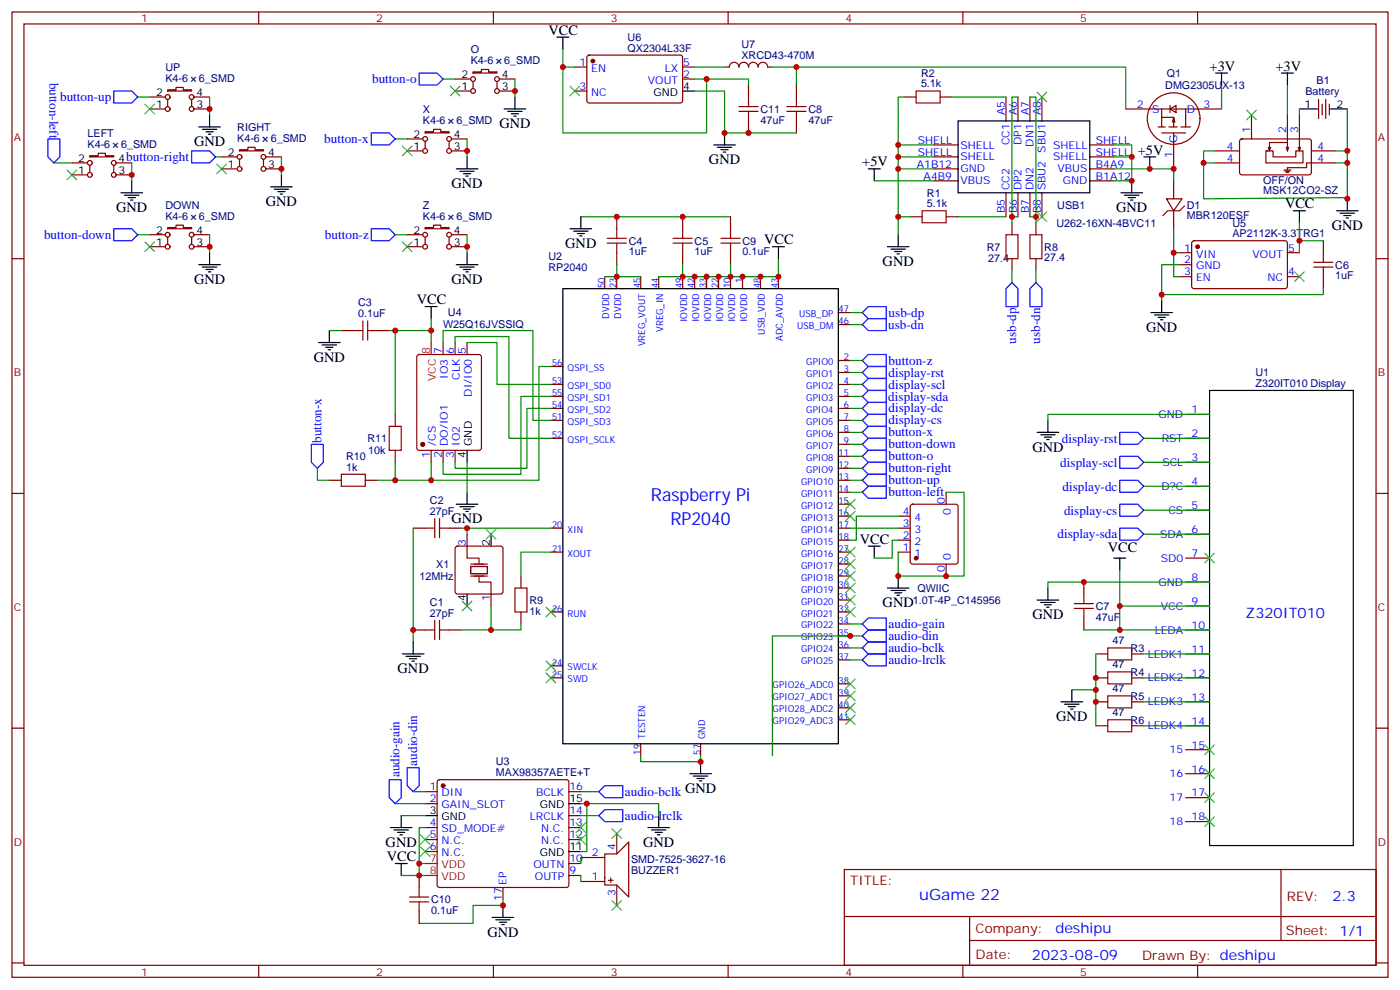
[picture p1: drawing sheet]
<svg xmlns="http://www.w3.org/2000/svg" width="412mm" height="292mm" viewBox="0 0 412 292" stroke-linecap="round" stroke-linejoin="round" font-family="sans-serif">
<g fill="none" stroke="#870000" stroke-width=".35">
<path d="M3.5 3.5h405.4v284.4h-405.4zM7.1 7.1h398.2v277.2h-398.2zM76.2 3.5v3.6M145.3 3.5v3.6M169.3 19.8h3.6M173.1 16.4l.5-.2 27.1 .1 .4 .6-.1 13-.6 .4h-27.1l-.4-.7v-12.7zM201.1 19.8h3.5M213.4 19.8l1.4-.1a1.41 1.41 0 0 1 1.5-1.4 1.41 1.41 0 0 1 1.4 1.5 1.41 1.41 0 0 1 1.4-1.5 1.41 1.41 0 0 1 1.4 1.5 1.41 1.41 0 0 1 1.4-1.5 1.41 1.41 0 0 1 1.4 1.5 1.41 1.41 0 0 1 1.4-1.5 1.41 1.41 0 0 1 1.4 1.5h1.4M214.5 3.5v3.6M283.6 3.5v3.6M352.8 3.5v3.6M44.1 32.1h4.6"/>
<path d="M44.1 28.6h4.6M49.4 26.5h2.5v-.7h2.1v.7h2.4v.3h-7zM49.4 29.3v2.1M56.4 29.3v2.1M57.1 32.1h4.6M57.1 28.6h4.6M125.2 38.8h2.5v-.7h2.1v.7h2.5v.4h-7.1zM134.1 26.8h4.5M134.1 23.3h4.5M139.3 21.2h2.5v-.7h2.1v.7h2.5v.3h-7.1zM139.3 24v2.1M146.4 24v2.1"/>
<path d="M147.1 26.8h4.6M147.1 23.3h4.6M169.3 26.8h3.6M201.1 23.3h3.5M220.5 25v3.6M220.5 35.6v3.6M234.6 25v3.6M234.6 35.6v3.6M266.3 28.6h3.6M276.9 28.6h3.6M296.3 28.6v7M299.9 28.6v7"/>
<path d="M303.4 28.6v7M306.9 28.6v7M331.6 32.1h28.2M339.9 29.9a7.7 7.7 0 0 1 12.5 1.2 7.7 7.7 0 0 1-5.5 11.3 7.6 7.6 0 0 1-7.9-3.7 7.6 7.6 0 0 1 .9-8.8zM341.1 37.4h2.2M342.2 39.2h7M342.2 32.1v5.3M342.2 34.6h3.5l-.3 1.4M344.3 37.4h2.5M344.7 32.1l1.7-1.1v2.2zM344.7 31v2.2M345.7 39.2v3.1"/>
<path d="M346.1 36l-.4-1.4v2.8M347.8 37.4h2.9M349.2 32.1v5.3M368.7 33.9v7M379.2 33.9v10.5M382.8 33.9v10.5l.3-1M388.4 29.3v5.6M389.5 30.7v3.2M390.5 29.3v5.6M391.6 30.7v3.2M21.2 51.5h4.6M21.2 48h4.6"/>
<path d="M26.5 45.9h2.4v-.7h2.1v.7h2.5v.3h-7zM26.5 48.7v2.1M33.5 48.7v2.1M34.2 51.5h4.6M34.2 48h4.6M65.3 49.7h4.5M65.3 46.2h4.5M70.6 44.1h2.4v-.7h2.1v.7h2.5v.3h-7zM70.6 46.9v2.1M77.6 46.9v2.1M78.3 49.7h4.6M78.3 46.2h4.6"/>
<path d="M119.9 44.4h4.6M119.9 40.9h4.6M125.2 41.6v2.1M132.3 41.6v2.1M133 44.4h4.6M133 40.9h4.6M275.2 49.7h7M275.2 46.2h7M275.2 53.3h7M275.2 42.7h7M296.3 56.8v7.1M299.9 56.8v7.1"/>
<path d="M303.4 56.8v7.1M306.9 56.8v7.1M321 49.7h7.1M321 46.2h7.1M321 53.3h7.1M321 42.7h7.1M343.6 58.6h4.6l-2.5 3.5zM345.7 42.7v7M345.7 53.3v5.3M358.1 48h7M358.1 44.4h7M365.4 41.1l.4-.2 20.1 .1 .4 .6-.1 9.5-.6 .4-20-.1-.5-.6v-9.2z"/>
<path d="M372.9 44.4h2.1v1.8h6.7v-1.8h2.1v3.6h-10.9zM373.6 43.4l.3 1M378.2 50.1h2.1M378.5 50.4h1.4M378.9 43.4l.3 1M378.9 50.8h.7M379.2 42h-5.3v2.4l.4-1M379.6 43.4l-.4 1M382.4 43.4l.4 1M386.3 44.4h7M393.3 48h-8.4v1.4h-5.7v.7M3.5 76.2h3.6"/>
<path d="M44.1 72.7h4.6M44.1 69.1h4.6M49.4 67h2.5v-.7h2.1v.7h2.4v.4h-7zM49.4 69.8v2.2M56.4 69.8v2.2M57.1 72.7h4.6M57.1 69.1h4.6M119.9 72.7h4.6M119.9 69.1h4.6M125.2 67h2.5v-.7h2.1v.7h2.5v.4h-7.1zM125.2 69.8v2.2M132.3 69.8v2.2"/>
<path d="M133 72.7h4.6M133 69.1h4.6M181.7 63.9v3.5M181.7 74.4v3.6M201.1 63.9v3.5M201.1 74.4v3.6M215.2 63.9v3.5M215.2 74.4v3.6M268.1 63.9h3.5M278.7 63.9h3.5M298.1 65.6v3.5M298.1 76.2v3.5"/>
<path d="M305.2 65.6v3.5M305.2 76.2v3.5M345.7 62.1v5.3M347.5 74.4h3.5M347.5 78h3.5M348.9 60.7l-1.4 1.4h-3.5l-1.5 1.4M351.2 71.1l.5-.2 27.1 .1 .4 .6v13l-.7 .4h-27.1l-.4-.7v-12.7zM379.2 74.4h3.6M389.8 70.9v3.5M405.3 76.2h3.6M100.5 97.4h3.6M111.1 97.4h3.6"/>
<path d="M178.2 81.5v3.5M181.7 81.5v3.5M188.7 81.5v3.5M194 81.5v3.5M201.1 81.5v3.5M204.6 81.5v3.5M208.1 81.5v3.5M211.7 81.5v3.5M215.2 81.5v3.5M218.7 81.5v3.5M224 81.5v3.5M229.3 81.5v3.5"/>
<path d="M246.9 92.1h3.6M246.9 95.6h3.6M347.5 81.5h3.5M379.2 81.5h3.6M389.8 81.5v3.5M123 104.6l.5-.2h17.6l.7 .5v27l-.4 .7h-17.9l-.7-.4v-27.1zM130.5 100.9v3.5M134.1 100.9v3.5M137.6 100.9v3.5M162.3 107.9h3.5M162.3 116.8h3.5M162.3 113.2h3.5"/>
<path d="M246.9 116.8h3.6M246.9 113.2h3.6M246.9 109.7h3.6M246.9 106.2h3.6M116.4 122.1v3.5M116.4 132.6v3.6M127 132.6v3.6M130.5 132.6v3.6M134.1 132.6v3.6M162.3 129.1h3.5M162.3 123.8h3.5M162.3 120.3h3.5"/>
<path d="M246.9 130.9h3.6M246.9 127.4h3.6M246.9 123.8h3.6M246.9 120.3h3.6M246.9 137.9h3.6M246.9 134.4h3.6M349.2 122.1h7.1M349.2 129.1h7.1M349.2 136.2h7.1M3.5 145.3h3.6M97 141.5h3.5M107.6 141.5h3.5"/>
<path d="M121.7 155.6h3.5M132.3 155.6h3.5M137.6 157.3v3.6M162.3 155.6h3.5M246.9 155.6h3.6M246.9 159.1h3.6M246.9 152h3.6M246.9 148.5h3.6M246.9 145h3.6M246.9 141.5h3.6M264.6 155.6h3.5M264.6 159.1h3.5"/>
<path d="M264.6 152h3.5M268.3 148.7l.5-.2h12.7l.5 .2 .2 .5v16.3l-.2 .5-.5 .2h-12.7l-.5-.3-.2-.4v-16.3zM278.7 145v3.5M349.2 143.2h7.1M349.2 150.3h7.1M349.2 157.3h7.1M405.3 145.3h3.6M134.3 161.1l.5-.2h12.7l.5 .2 .2 .5v12.7l-.3 .5-.4 .2h-12.7l-.5-.3-.2-.4v-12.7zM144.6 175v3.5M153.5 169.7v3.5M162.3 162.6h3.5M246.9 176.7h3.6"/>
<path d="M246.9 173.2h3.6M246.9 169.7h3.6M246.9 166.2h3.6M246.9 162.6h3.6M264.6 162.6h3.5M278.7 166.2v3.5M319.3 171.4v3.6M349.2 164.4h7.1M349.2 171.4h7.1M349.2 178.5h7.1M121.7 185.6h3.5M132.3 185.6h3.5"/>
<path d="M153.5 180.3v3.5M162.3 199.7h3.5M162.3 180.3h3.5M162.3 196.1h3.5M246.9 194.4h3.6M246.9 190.9h3.6M246.9 187.3h3.6M246.9 183.8h3.6M246.9 180.3h3.6M319.3 182v3.6M322.8 192.6h3.5M322.8 199.7h3.5"/>
<path d="M333.4 192.6h3.5M333.4 199.7h3.5M349.2 185.6h7.1M349.2 192.6h7.1M349.2 199.7h7.1M3.5 214.5h3.6M188.7 219.1v3.5M206.4 219.1v3.5M246.9 212h3.6M246.9 208.5h3.6M246.9 205h3.6M246.9 201.4h3.6"/>
<path d="M322.8 206.7h3.5M322.8 213.8h3.5M333.4 206.7h3.5M333.4 213.8h3.5M349.2 206.7h7.1M349.2 213.8h7.1M405.3 214.5h3.6M125.2 233.2h3.6M125.2 236.7h3.6M129 229.9l.5-.2h37.4l.5 .2 .2 .5v30.3l-.3 .5-.4 .2h-37.4l-.5-.2-.2-.5v-30.3zM167.6 233.2h3.5M349.2 220.8h7.1"/>
<path d="M349.2 227.9h7.1M349.2 234.9h7.1M123.5 257.9v3.5M125.2 243.8h3.6M125.2 247.3h3.6M125.2 250.8h3.6M167.6 243.8h3.5M167.6 247.3h3.5M167.6 257.9h3.5M167.6 254.4h3.5M167.6 240.2h3.5M171.1 259.6h7.1"/>
<path d="M171.1 252.6h7.1M178.2 251.5h3.5l3.5-3.5v16.2l-3.5-3.5h-3.5zM179.2 259.3h1.4M179.9 258.6v1.4M181.7 245.5v6M248.7 256.1h156.6v28.2h-156.6zM349.2 242h7.1M377.3 256.1v20.9M123.5 268.5v3.5M148.2 261.4v3.5M181.7 260.7v6M248.7 270h156.5"/>
<path d="M285.6 277h119.6M285.6 270v14.1M3.5 283.6h3.6M76.2 284.3v3.6M145.3 284.3v3.6M214.5 284.3v3.6M283.6 284.3v3.6M352.8 284.3v3.6M405.3 283.6h3.6"/>
<circle cx="49.4" cy="28.6" r=".71"/>
<circle cx="49.4" cy="32.1" r=".71"/>
<circle cx="56.4" cy="32.1" r=".71"/>
<circle cx="56.4" cy="28.6" r=".71"/>
<circle cx="139.3" cy="23.3" r=".71"/>
<circle cx="139.3" cy="26.8" r=".71"/>
<circle cx="146.4" cy="23.3" r=".71"/>
<circle cx="146.4" cy="26.8" r=".71"/>
<circle cx="26.5" cy="51.5" r=".71"/>
<circle cx="26.5" cy="48" r=".71"/>
<circle cx="33.5" cy="48" r=".71"/>
<circle cx="33.5" cy="51.5" r=".71"/>
<circle cx="70.6" cy="49.7" r=".71"/>
<circle cx="70.6" cy="46.2" r=".71"/>
<circle cx="77.6" cy="46.2" r=".71"/>
<circle cx="77.6" cy="49.7" r=".71"/>
<circle cx="125.2" cy="40.9" r=".71"/>
<circle cx="125.2" cy="44.4" r=".71"/>
<circle cx="132.3" cy="40.9" r=".71"/>
<circle cx="132.3" cy="44.4" r=".71"/>
<circle cx="49.4" cy="72.7" r=".71"/>
<circle cx="49.4" cy="69.1" r=".71"/>
<circle cx="56.4" cy="72.7" r=".71"/>
<circle cx="56.4" cy="69.1" r=".71"/>
<circle cx="125.2" cy="72.7" r=".71"/>
<circle cx="125.2" cy="69.1" r=".71"/>
<circle cx="132.3" cy="69.1" r=".71"/>
<circle cx="132.3" cy="72.7" r=".71"/>
</g>
<g fill="none" stroke="#000" stroke-width=".35">
<path d="M164 10.9h3.6M165.8 10.9v3.6M58.6 37.4h6.3M59.6 38.1h4.3M60.7 38.8h2.1M61.4 39.5h.7M61.7 33.9v3.5M148.5 32.1h6.4M149.6 32.8h4.2M150.6 33.5h2.2M151.3 34.2h.7M151.7 28.6v3.5"/>
<path d="M201.1 26.8h3.5M213.4 39.2v3.5M282.2 35.6h38.8v21.2h-38.8zM358.1 21.5h3.5M359.8 21.5v3.5M377.5 21.5h3.5M379.2 21.5v3.5M382.8 32.1h5.3M391.9 32.1h5M35.6 56.8h6.4M36.7 57.5h4.2M37.7 58.2h2.2"/>
<path d="M38.5 58.9h.7M38.8 53.3v3.5M79.7 55h6.4M80.8 55.7h4.2M81.8 56.4h2.2M82.5 57.1h.8M82.9 51.5v3.5M134.4 49.7h6.4M135.5 50.4h4.2M136.5 51.2h2.1M137.2 51.9h.7M137.6 46.2v3.5"/>
<path d="M210.3 42.7h6.3M211.3 43.4h4.2M212.4 44.1h2.1M213.1 44.8h.7M255.8 49.7h3.5M257.5 49.7v3.6M330.2 56.8h6.3M331.3 57.5h4.2M332.3 58.2h2.1M333 58.9h.7M333.4 53.3v3.5M336.9 46.2h3.5"/>
<path d="M338.7 46.2v3.5M396.9 58.6v3.5M58.6 78h6.3M59.6 78.7h4.3M60.7 79.4h2.1M61.7 74.4v3.6M134.4 78h6.4M135.5 78.7h4.2M136.5 79.4h2.1M137.6 74.4v3.6M167.9 67.4h6.4M169 68.1h4.2"/>
<path d="M170 68.8h2.2M170.7 69.5h.7M171.1 63.9v3.5M227.5 72.7h3.6M229.3 72.7v3.5M261.4 72.7h6.4M262.5 73.4h4.2M263.5 74.1h2.1M264.2 74.8h.7M264.6 69.1v3.6M381 62.1h3.5M382.8 62.1v3.5"/>
<path d="M393.7 62.1h6.3M394.8 62.8h4.2M395.8 63.5h2.1M396.5 64.2h.7M61.4 80.1h.7M97 97.4v3.5M125.2 90.3h3.6M127 90.3v3.5M137.2 80.1h.7M165.8 85h81.1v134.1h-81.1zM339 92.1h6.4M340.1 92.8h4.2"/>
<path d="M341.1 93.5h2.2M341.8 94.2h.7M342.2 88.5v3.6M93.8 100.9h6.4M94.9 101.6h4.2M96 102.3h2.1M96.7 103h.7M356.3 115h42.3v134.1h-42.3zM137.6 132.6v3.6M305.5 127.4h6.4M306.6 128.1h4.2M307.6 128.8h2.1"/>
<path d="M308.3 129.5h.7M308.7 123.8v3.6M134.4 148.5h6.4M135.5 149.2h4.2M136.5 149.9h2.1M137.2 150.6h.7M137.6 145v3.5M144.6 157.3v3.6M137.6 175v3.5M255.8 160.9h3.5M257.5 160.9v3.5M261.4 173.2h6.4"/>
<path d="M262.5 173.9h4.2M263.5 174.6h2.1M264.2 175.3h.7M264.6 169.7v3.5M305.5 176.7h6.4M306.6 177.4h4.2M307.6 178.2h2.1M308.3 178.9h.7M308.7 173.2v3.5M328.1 164.4h3.5M329.8 164.4v3.5M118.5 192.6h6.4"/>
<path d="M119.6 193.3h4.2M120.6 194h2.2M121.4 194.7h.7M121.7 189.1v3.5M312.6 206.7h6.3M313.6 207.4h4.3M314.7 208.1h2.1M315.4 208.8h.7M315.7 203.2v3.5M167.6 236.7h3.5M203.2 227.9h6.3M204.3 228.6h4.2"/>
<path d="M205.3 229.3h2.1M206 230h.7M206.4 224.4v3.5M115 243.8h6.4M116.1 244.5h4.2M116.4 254.4h3.5M117.1 245.2h2.1M117.8 245.9h.7M118.2 240.2v3.6M118.2 254.4v3.5M125.2 240.2h3.6M167.6 250.8h3.5"/>
<path d="M190.9 243.8h6.3M191.9 244.5h4.2M193 245.2h2.1M193.7 245.9h.7M194 240.2v3.6M145 270.2h6.3M146 270.9h4.3M147.1 271.6h2.1M147.8 272.3h.7M148.2 266.7v3.5"/>
</g>
<g fill="#870000" stroke="#870000" stroke-width=".35">
<circle cx="130.5" cy="231.4" r=".53"/>
<circle cx="124.5" cy="130.9" r=".53"/>
<circle cx="269.9" cy="164.4" r=".53"/>
<circle cx="352.8" cy="72.7" r=".53"/>
<circle cx="174.6" cy="18" r=".53"/>
</g>
<path d="M127 100.9v3.5M125.2 254.4h3.6M125.2 257.9h3.6" fill="none" stroke="#f00" stroke-width=".35"/>
<g fill="none" stroke="#008700" stroke-width=".35">
<path d="M165.8 14.5v5.3M169.3 19.8h-3.5v19.4h42.3v-15.9M204.6 19.8h8.8M227.5 19.8h104.1v12.3M234.6 19.8v5.2M40.6 28.6h3.5M61.7 28.6v5.3M130.5 23.3h3.6M151.7 23.3v5.3M204.6 26.8h8.8v12.4h21.2M204.6 23.3h15.9v1.7M266.3 28.6h-1.7v14.1"/>
<path d="M280.5 28.6h15.8M299.9 28.6h-1.8v35.3M303.4 28.6h1.8v35.3M359.8 25v7.1M379.2 25v8.9M382.8 32.1v1.8M396.9 32.1v26.5v-.4l-42.4 .4v-14.2h3.6M15.9 48h5.3M38.8 48v5.3M63.5 46.2h1.8M82.9 46.2v5.3M116.4 40.9h3.5"/>
<path d="M137.6 40.9v5.3M257.5 53.3h17.7M264.6 46.2h10.6M264.6 49.7v19.4M275.2 42.7h-10.6v7h10.6M328.1 42.7h5.3v10.6h-5.3M328.1 46.2h5.3M328.1 49.7h17.6v3.6M354.5 48h3.6M393.3 48h3.6M393.3 44.4h3.6M40.6 69.1h3.5"/>
<path d="M61.7 69.1v5.3M116.4 69.1h3.5M137.6 69.1v5.3M171.1 63.9h44.1M181.7 78v3.5M201.1 78v3.5M215.2 78v3.5M229.3 76.2v5.3h-35.3M264.6 63.9h3.5M282.2 63.9h14.1M298.1 79.7v3.6M299.9 63.9h-1.8v1.7"/>
<path d="M303.4 63.9h1.8v1.7M305.2 79.7v3.6M345.7 67.4v7M347.5 78h-5.3v10.5M347.5 74.4h-1.8v7.1h1.8M382.8 65.6v5.3M389.8 70.9h-7v3.5M97 97.4h3.5M114.7 97.4h12.3M116.4 97.4v24.7M127 93.8v7.1M178.2 81.5h10.5"/>
<path d="M250.5 92.1h3.5M250.5 95.6h3.5M389.8 85v1.8h-47.6M130.5 100.9v-3.5h26.5v26.4h5.3M134.1 100.9v-1.8h15.8v30h12.4M137.6 100.9h8.8v12.3h15.9M162.3 116.8h-8.8v22.9h-23v-3.5M162.3 107.9h-3.6v33.6h-31.7v-5.3M250.5 106.2h3.5M250.5 109.7h3.5M250.5 113.2h3.5M250.5 116.8h3.5"/>
<path d="M93.5 137.9v3.6h3.5M116.4 136.2v5.3M137.6 136.2v8.8M162.3 120.3h-7.1v17.6h-21.1v-1.7M250.5 134.4h3.5M250.5 127.4h3.5M250.5 137.9h3.5M250.5 130.9h3.5M250.5 123.8h3.5M250.5 120.3h3.5M336.9 129.1h19.4M336.9 136.2h19.4"/>
<path d="M356.3 122.1h-47.6v1.7M111.1 141.5h15.9M121.7 155.6v33.5M135.8 155.6h1.8M162.3 155.6h-24.7v1.7M250.5 155.6h14.1M250.5 145h3.5M250.5 141.5h3.5M264.6 152h-12.4v7.1h-1.7M264.6 159.1h-1.8v5.3h-5.3M278.7 145h5.3v24.7h-19.4v-7.1M336.9 143.2h19.4"/>
<path d="M336.9 150.3h19.4M336.9 157.3h19.4M144.6 178.5v7.1M162.3 162.6h-8.8v7.1M329.8 167.9v10.6M356.3 171.4h-47.6v1.8M356.3 178.5h-26.5v7.1h26.5M153.5 183.8v1.8h-17.7M250.5 183.8h3.5M250.5 194.4h3.5M250.5 190.9h3.5M254 187.3h-26.5v35.3"/>
<path d="M319.3 185.6h10.5M322.8 192.6v21.2M336.9 199.7h19.4M336.9 192.6h19.4M315.7 203.2h7.1M336.9 213.8h19.4M336.9 206.7h19.4M116.4 236.7h8.8M121.7 233.2h3.5M171.1 236.7h1.8M171.1 233.2h5.3M188.7 222.6v1.8h17.7v-1.8"/>
<path d="M118.2 240.2h7M123.5 257.9h1.7M125.2 254.4h-1.7v3.5h-5.3M125.2 243.8h-1.7v10.6M171.1 252.6v1.8M171.1 257.9v1.7M171.1 240.2h5.3M194 240.2v-3.5h-21.1v14.1h-1.8M148.2 264.9v1.8h-8.9v5.3h-15.8"/>
</g>
<g fill="none" stroke="#3c3" stroke-width=".35">
<path d="M42.7 30.7l2.8 2.8M45.5 30.7l-2.8 2.8M132.6 25.4l2.9 2.8M135.5 25.4l-2.9 2.8M167.9 25.4l2.8 2.8M170.7 25.4l-2.8 2.8M305.5 27.2l2.8 2.8M308.3 27.2l-2.8 2.8M367.2 32.5l2.9 2.8M370.1 32.5l-2.9 2.8M19.8 50.1l2.8 2.8M22.6 50.1l-2.8 2.8"/>
<path d="M63.9 48.3l2.8 2.9M66.7 48.3l-2.8 2.9M118.5 43l2.9 2.9M121.4 43l-2.9 2.9M42.7 71.3l2.8 2.8M45.5 71.3l-2.8 2.8M118.5 71.3l2.9 2.8M121.4 71.3l-2.9 2.8M305.5 62.4l2.8 2.9M308.3 62.4l-2.8 2.9M381.4 80.1l2.8 2.8M384.2 80.1l-2.8 2.8"/>
<path d="M143.2 155.9l2.8 2.8M146 155.9l-2.8 2.8M249.1 147.1l2.8 2.8M249.1 150.6l2.8 2.9M251.9 147.1l-2.8 2.8M251.9 150.6l-2.8 2.9M136.2 177.1l2.8 2.8M139 177.1l-2.8 2.8M160.9 178.9l2.8 2.8M163.7 178.9l-2.8 2.8M249.1 161.2l2.8 2.8M249.1 164.7l2.8 2.9"/>
<path d="M249.1 168.3l2.8 2.8M249.1 171.8l2.8 2.8M249.1 175.3l2.8 2.9M249.1 178.9l2.8 2.8M251.9 175.3l-2.8 2.9M251.9 161.2l-2.8 2.8M251.9 164.7l-2.8 2.9M251.9 168.3l-2.8 2.8M251.9 171.8l-2.8 2.8M251.9 178.9l-2.8 2.8M354.9 163l2.8 2.8M357.7 163l-2.8 2.8"/>
<path d="M160.9 194.7l2.8 2.9M160.9 198.3l2.8 2.8M163.7 194.7l-2.8 2.9M163.7 198.3l-2.8 2.8M249.1 200l2.8 2.8M249.1 203.6l2.8 2.8M249.1 207.1l2.8 2.8M249.1 210.6l2.8 2.8M251.9 200l-2.8 2.8M251.9 203.6l-2.8 2.8M251.9 207.1l-2.8 2.8M251.9 210.6l-2.8 2.8"/>
<path d="M354.9 219.4l2.8 2.8M357.7 219.4l-2.8 2.8M354.9 226.5l2.8 2.8M354.9 233.5l2.8 2.9M357.7 226.5l-2.8 2.8M357.7 233.5l-2.8 2.9M123.8 249.4l2.8 2.8M123.8 245.9l2.8 2.8M126.6 249.4l-2.8 2.8M126.6 245.9l-2.8 2.8M169.7 245.9l2.8 2.8M169.7 242.4l2.8 2.8"/>
<path d="M172.5 245.9l-2.8 2.8M172.5 242.4l-2.8 2.8M180.3 244.1l2.8 2.8M183.1 244.1l-2.8 2.8M354.9 240.6l2.8 2.8M357.7 240.6l-2.8 2.8M180.3 265.3l2.8 2.8M183.1 265.3l-2.8 2.8"/>
</g>
<g fill="none" stroke="#00f" stroke-width=".35">
<path d="M33.5 26.8h5.3l1.8 1.8-1.8 1.7h-5.3zM109.4 39.2h5.3l1.7 1.7-1.7 1.8h-5.3zM123.5 21.5h5.3l1.7 1.8-1.7 1.7h-5.3zM14.1 40.9h3.5v5.3l-1.7 1.8-1.8-1.8zM56.4 44.4h5.3l1.8 1.8-1.8 1.8h-5.3zM33.5 67.4h5.3l1.8 1.7-1.8 1.8h-5.3zM109.4 67.4h5.3l1.7 1.7-1.7 1.8h-5.3zM254 92.1l1.8-1.8h5.3v3.5h-5.3zM254 95.6l1.8-1.8h5.3v3.6h-5.3zM298.1 83.3l1.8 1.7v5.3h-3.6v-5.3zM305.2 83.3l1.7 1.7v5.3h-3.5v-5.3zM254 106.2l1.8-1.8h5.3v3.5h-5.3z"/>
<path d="M254 109.7l1.8-1.8h5.3v3.6h-5.3zM254 113.2l1.8-1.7h5.3v3.5h-5.3zM254 116.8l1.8-1.8h5.3v3.5h-5.3zM91.7 130.9h3.5v5.3l-1.7 1.7-1.8-1.7zM254 134.4l1.8-1.8h5.3v3.6h-5.3zM254 127.4l1.8-1.8h5.3v3.5h-5.3zM254 137.9l1.8-1.7h5.3v3.5h-5.3zM254 130.9l1.8-1.8h5.3v3.5h-5.3zM254 123.8l1.8-1.7h5.3v3.5h-5.3zM254 120.3l1.8-1.8h5.3v3.6h-5.3zM329.8 127.4h5.3l1.8 1.7-1.8 1.8h-5.3zM329.8 134.4h5.3l1.8 1.8-1.8 1.7h-5.3z"/>
<path d="M254 141.5l1.8-1.8h5.3v3.5h-5.3zM254 145l1.8-1.8h5.3v3.6h-5.3zM329.8 141.5h5.3l1.8 1.7-1.8 1.8h-5.3zM329.8 148.5h5.3l1.8 1.8-1.8 1.7h-5.3zM329.8 155.6h5.3l1.8 1.7-1.8 1.8h-5.3zM254 183.8l1.8-1.8h5.3v3.6h-5.3zM254 187.3l1.8-1.7h5.3v3.5h-5.3zM254 190.9l1.8-1.8h5.3v3.5h-5.3zM255.8 192.6h5.3v3.5h-5.3l-1.8-1.7zM114.7 229.7h3.5v5.2l-1.8 1.8-1.7-1.8zM119.9 226.1h3.6v5.3l-1.8 1.8-1.8-1.8zM176.4 233.2l1.8-1.8h5.2v3.5h-5.2z"/>
<path d="M176.4 240.2l1.8-1.7h5.2v3.5h-5.2z"/>
</g>
<g fill="none" stroke="#a10000" stroke-width=".35">
<path d="M217.7 32.8h5.6M217.7 31.4h5.6M220.5 28.6v2.8M220.5 32.8v2.8M231.8 32.8h5.6M231.8 31.4h5.6M234.6 28.6v2.8M234.6 32.8v2.8M269.9 26.8h7v3.5h-7zM178.9 71.6h5.6M178.9 70.2h5.6M181.7 67.4v2.8"/>
<path d="M181.7 71.6v2.8M198.3 71.6h5.6M198.3 70.2h5.6M201.1 67.4v2.8M201.1 71.6v2.8M212.4 71.6h5.6M212.4 70.2h5.6M215.2 67.4v2.8M215.2 71.6v2.8M271.6 62.1h7.1v3.5h-7.1zM296.3 69.1h3.6v7.1h-3.6zM303.4 69.1h3.5v7.1h-3.5z"/>
<path d="M387 78.7h5.6M387 77.3h5.6M389.8 74.4v2.9M389.8 78.7v2.8M104.1 97.4h2.8M106.9 94.5v5.7M108.3 97.4h2.8M108.3 94.5v5.7M100.5 139.7h7.1v3.5h-7.1zM114.7 125.6h3.5v7h-3.5zM125.2 155.6h2.9M128.1 152.8v5.6"/>
<path d="M129.5 152.8v5.6M129.5 155.6h2.8M151.7 173.2h3.5v7.1h-3.5zM316.4 179.2h5.7M316.4 177.8h5.7M319.3 175v2.8M319.3 179.2v2.8M125.2 185.6h2.9M128.1 182.7v5.7M129.5 185.6h2.8M129.5 182.7v5.7M326.3 190.9h7.1v3.5h-7.1z"/>
<path d="M326.3 197.9h7.1v3.5h-7.1zM326.3 205h7.1v3.5h-7.1zM326.3 212h7.1v3.5h-7.1zM120.6 265.6h5.7M120.6 264.2h5.7M123.5 261.4v2.8M123.5 265.6v2.9"/>
</g>
<path d="M137.6 160.9v3.5h3.5v1.4M138.6 166.9h5v2.1h-5zM138.6 169.7h5M138.6 166.2h5M141.1 170v1.4h3.5v3.6" fill="none" stroke="#870012" stroke-width=".35"/>
<g fill="#c00">
<circle cx="172.9" cy="236.7" r=".88"/>
<circle cx="123.5" cy="257.9" r=".88"/>
<circle cx="61.7" cy="72.7" r=".88"/>
<circle cx="82.9" cy="49.7" r=".88"/>
<circle cx="61.7" cy="32.1" r=".88"/>
<circle cx="38.8" cy="51.5" r=".88"/>
<circle cx="151.7" cy="26.8" r=".88"/>
<circle cx="137.6" cy="44.4" r=".88"/>
<circle cx="137.6" cy="72.7" r=".88"/>
<circle cx="264.6" cy="46.2" r=".88"/>
<circle cx="264.6" cy="49.7" r=".88"/>
<circle cx="264.6" cy="42.7" r=".88"/>
<circle cx="264.6" cy="63.9" r=".88"/>
<circle cx="322.8" cy="199.7" r=".88"/>
<circle cx="322.8" cy="206.7" r=".88"/>
<circle cx="322.8" cy="203.2" r=".88"/>
<circle cx="298.1" cy="63.9" r=".88"/>
<circle cx="305.2" cy="63.9" r=".88"/>
<circle cx="121.7" cy="185.6" r=".88"/>
<circle cx="127" cy="141.5" r=".88"/>
<circle cx="123.5" cy="254.4" r=".88"/>
<circle cx="329.8" cy="178.5" r=".88"/>
<circle cx="181.7" cy="63.9" r=".88"/>
<circle cx="319.3" cy="171.4" r=".88"/>
<circle cx="329.8" cy="185.6" r=".88"/>
<circle cx="201.1" cy="63.9" r=".88"/>
<circle cx="148.2" cy="266.7" r=".88"/>
<circle cx="116.4" cy="141.5" r=".88"/>
<circle cx="144.6" cy="185.6" r=".88"/>
<circle cx="137.6" cy="155.6" r=".88"/>
<circle cx="201.1" cy="81.5" r=".88"/>
<circle cx="204.6" cy="81.5" r=".88"/>
<circle cx="208.1" cy="81.5" r=".88"/>
<circle cx="211.7" cy="81.5" r=".88"/>
<circle cx="215.2" cy="81.5" r=".88"/>
<circle cx="218.7" cy="81.5" r=".88"/>
<circle cx="224" cy="81.5" r=".88"/>
<circle cx="229.3" cy="81.5" r=".88"/>
<circle cx="181.7" cy="81.5" r=".88"/>
<circle cx="354.5" cy="48" r=".88"/>
<circle cx="396.9" cy="48" r=".88"/>
<circle cx="396.9" cy="44.4" r=".88"/>
<circle cx="396.9" cy="58.6" r=".88"/>
<circle cx="345.7" cy="74.4" r=".88"/>
<circle cx="345.7" cy="49.7" r=".88"/>
<circle cx="382.8" cy="70.9" r=".88"/>
<circle cx="342.2" cy="86.8" r=".88"/>
<circle cx="333.4" cy="53.3" r=".88"/>
<circle cx="333.4" cy="46.2" r=".88"/>
<circle cx="250.5" cy="187.3" r=".88"/>
<circle cx="206.4" cy="224.4" r=".88"/>
<circle cx="278.7" cy="169.7" r=".88"/>
<circle cx="264.6" cy="169.7" r=".88"/>
<circle cx="338.7" cy="49.7" r=".88"/>
<circle cx="116.4" cy="97.4" r=".88"/>
<circle cx="127" cy="97.4" r=".88"/>
<circle cx="234.6" cy="19.8" r=".88"/>
<circle cx="220.5" cy="39.2" r=".88"/>
<circle cx="213.4" cy="39.2" r=".88"/>
<circle cx="165.8" cy="19.8" r=".88"/>
<circle cx="208.1" cy="23.3" r=".88"/>
</g>
<g font-size="5.3" fill="#00f">
<text x="191.7" y="147.6">Raspberry Pi</text>
<text x="197.5" y="154.7">RP2040</text>
</g>
<text font-size="4.6" fill="#00f" x="270.8" y="265.1">uGame 22</text>
<g font-size="4.2">
<text x="161.6" y="10.2">VCC</text>
<text x="356.3" y="20.8">+3V</text>
<text x="375.7" y="20.8">+3V</text>
<text x="147.1" y="37.7">GND</text>
<text x="57.1" y="43">GND</text>
<text x="335.1" y="45.5">+5V</text>
<text x="208.8" y="48.3">GND</text>
<text x="254" y="49">+5V</text>
<text x="133" y="55.4">GND</text>
<text x="34.2" y="62.4">GND</text>
<text x="78.3" y="60.7">GND</text>
<text x="328.8" y="62.4">GND</text>
<text x="378.5" y="61.4">VCC</text>
<text x="225.1" y="72">VCC</text>
<text x="392.3" y="67.7">GND</text>
<text x="166.5" y="73">GND</text>
<text x="57.1" y="83.6">GND</text>
<text x="133" y="83.6">GND</text>
<text x="260" y="78.3">GND</text>
<text x="122.8" y="89.6">VCC</text>
<text x="337.6" y="97.7">GND</text>
<text x="92.4" y="106.5">GND</text>
<text x="304.1" y="133">GND</text>
<text x="133" y="154.2">GND</text>
<text x="253.3" y="160.2">VCC</text>
<text x="326.3" y="162.6">VCC</text>
<text x="260" y="178.9">GND</text>
<text x="304.1" y="182.4">GND</text>
<text x="117.1" y="198.3">GND</text>
<text x="311.1" y="212.4">GND</text>
<text x="113.6" y="249.4">GND</text>
<text x="189.4" y="249.4">GND</text>
<text x="113.9" y="253.6">VCC</text>
<text x="143.6" y="275.9">GND</text>
</g>
<g font-size="4.2" fill="#00f">
<text x="366.9" y="182">Z320IT010</text>
<text x="392.5" y="265.4">2.3</text>
<text x="310.9" y="274.9">deshipu</text>
<text x="304" y="282.7">2023-08-09</text>
</g>
<g font-size="3.9" fill="#00f">
<text x="14.6" y="24.3" transform="rotate(90 14.6 24.3)">button-left</text>
<text x="17.7" y="29.8">button-up</text>
<text x="109.6" y="24.5">button-o</text>
<text x="37.2" y="47.5">button-right</text>
<text x="95.5" y="42.2">button-x</text>
<text x="13" y="70.4">button-down</text>
<text x="95.7" y="70.4">button-z</text>
<text x="261.8" y="93.4">usb-dp</text>
<text x="261.6" y="96.9">usb-dn</text>
<text x="299.4" y="101.3" transform="rotate(-90 299.4 101.3)">usb-dp</text>
<text x="306.4" y="101.3" transform="rotate(-90 306.4 101.3)">usb-dn</text>
<text x="261.8" y="107.4">button-z</text>
<text x="261.7" y="110.9">display-rst</text>
<text x="261.7" y="118">display-sda</text>
<text x="261.7" y="114.4">display-scl</text>
<text x="261.8" y="125">display-cs</text>
<text x="261.8" y="121.5">display-dc</text>
<text x="94.7" y="130.4" transform="rotate(-90 94.7 130.4)">button-x</text>
<text x="261.7" y="128.6">button-x</text>
<text x="312.8" y="130.4">display-rst</text>
<text x="261.7" y="132.1">button-down</text>
<text x="261.8" y="135.6">button-o</text>
<text x="312.3" y="137.4">display-scl</text>
<text x="261.8" y="139.2">button-right</text>
<text x="261.8" y="142.7">button-up</text>
<text x="261.7" y="146.2">button-left</text>
<text x="313" y="144.5">display-dc</text>
<text x="313.4" y="151.6">display-cs</text>
<text x="311.5" y="158.6">display-sda</text>
<text x="261.8" y="185">audio-gain</text>
<text x="261.7" y="188.5">audio-din</text>
<text x="261.7" y="192.1">audio-bclk</text>
<text x="261.7" y="195.6">audio-lrclk</text>
<text x="122.9" y="225.5" transform="rotate(-90 122.9 225.5)">audio-din</text>
<text x="117.7" y="229" transform="rotate(-90 117.7 229)">audio-gain</text>
<text x="184.1" y="234.4">audio-bclk GND</text>
<text x="184.1" y="241.4">audio-lrclk</text>
</g>
<g font-size="3.9" fill="#800">
<text x="250.5" y="260.7">TITLE:</text>
<text x="379.1" y="265.4">REV:</text>
<text x="287.4" y="274.9">Company:</text>
<text x="378.7" y="275.5">Sheet: 1/1</text>
<text x="287.4" y="282.6">Date:</text>
<text x="336.4" y="282.7">Drawn By: deshipu</text>
</g>
<g font-size="3.2" fill="#800">
<text x="41.6" y="6.5">1</text>
<text x="110.8" y="6.5">2</text>
<text x="179.9" y="6.5">3</text>
<text x="249.1" y="6.5">4</text>
<text x="318.2" y="6.5">5</text>
<text x="4.1" y="41.6">A</text>
<text x="405.9" y="41.6">A</text>
<text x="4.1" y="110.8">B</text>
<text x="405.9" y="110.8">B</text>
<text x="4.1" y="179.9">C</text>
<text x="405.9" y="179.9">C</text>
<text x="4.1" y="249.1">D</text>
<text x="405.9" y="249.1">D</text>
<text x="41.6" y="287.3">1</text>
<text x="110.8" y="287.3">2</text>
<text x="179.9" y="287.3">3</text>
<text x="249.1" y="287.3">4</text>
<text x="318.2" y="287.3">5</text>
</g>
<g font-size="3.2" fill="#000080">
<text x="184.9" y="12">U6</text>
<text x="138.7" y="15.6">O</text>
<text x="184.9" y="15.2">QX2304L33F</text>
<text x="218.4" y="17.3">XRCD43-470M</text>
<text x="218.4" y="14.1">U7</text>
<text x="48.7" y="20.9">UP</text>
<text x="138.7" y="18.8">K4-6</text>
<text x="148.6" y="18.8">6_SMD</text>
<text x="271.3" y="22.6">R2</text>
<text x="343.7" y="22.7">Q1</text>
<text x="48.7" y="24.1">K4-6</text>
<text x="58.6" y="24.1">6_SMD</text>
<text x="271.3" y="25.8">5.1k</text>
<text x="343.2" y="26.2">DMG2305UX-13</text>
<text x="384.5" y="28">Battery</text>
<text x="387.8" y="24.7">B1</text>
<text x="124.6" y="33.3">X</text>
<text x="224" y="33.2">C11</text>
<text x="238.1" y="33.2">C8</text>
<text x="25.8" y="40.3">LEFT</text>
<text x="69.9" y="41.8">K4-6</text>
<text x="69.9" y="38.6">RIGHT</text>
<text x="79.8" y="41.8">6_SMD</text>
<text x="124.6" y="36.5">K4-6</text>
<text x="134.4" y="36.5">6_SMD</text>
<text x="224" y="36.4">47uF</text>
<text x="238.1" y="36.4">47uF</text>
<text x="25.8" y="43.5">K4-6</text>
<text x="35.7" y="43.5">6_SMD</text>
<text x="273.1" y="57.9">R1</text>
<text x="372.1" y="57.3">MSK12CO2-SZ</text>
<text x="372.1" y="54.3">OFF/ON</text>
<text x="48.7" y="64.7">K4-6</text>
<text x="48.7" y="61.5">DOWN</text>
<text x="58.6" y="64.7">6_SMD</text>
<text x="124.6" y="64.7">K4-6</text>
<text x="124.6" y="61.5">Z</text>
<text x="134.4" y="64.7">6_SMD</text>
<text x="273.1" y="61">5.1k</text>
<text x="311.4" y="61.5">USB1</text>
<text x="349.6" y="64.6">MBR120ESF</text>
<text x="349.6" y="61.5">D1</text>
<text x="311.2" y="66.8">U262-16XN-4BVC11</text>
<text x="363" y="69.8">AP2112K-3.3TRG1</text>
<text x="363" y="66.7">U5</text>
<text x="161.6" y="76.6">U2</text>
<text x="185.2" y="75.2">1uF</text>
<text x="185.2" y="72.1">C4</text>
<text x="204.6" y="75.2">1uF</text>
<text x="204.6" y="72.1">C5</text>
<text x="218.7" y="75.2">0.1uF</text>
<text x="218.7" y="72.1">C9</text>
<text x="290.7" y="73.8">R7</text>
<text x="291.1" y="77.3">27.4</text>
<text x="307.6" y="77">27.4</text>
<text x="307.6" y="73.8">R8</text>
<text x="161.6" y="79.7">RP2040</text>
<text x="393.3" y="82.3">1uF</text>
<text x="393.3" y="79.1">C6</text>
<text x="105.5" y="93.5">0.1uF</text>
<text x="105.5" y="90.3">C3</text>
<text x="132" y="93.2">U4</text>
<text x="130.5" y="96.7">W25Q16JVSSIQ</text>
<text x="369.8" y="113.9">Z320IT010 Display</text>
<text x="369.8" y="110.7">U1</text>
<text x="108.2" y="130.3">R11</text>
<text x="102" y="135.5">R10</text>
<text x="108.4" y="133.8">10k</text>
<text x="102" y="138.6">1k</text>
<text x="126.7" y="148.6">C2</text>
<text x="126.7" y="151.7">27pF</text>
<text x="128.5" y="167.3">X1</text>
<text x="123.6" y="170.9">12MHz</text>
<text x="126.7" y="178.6">C1</text>
<text x="155.9" y="177.9">R9</text>
<text x="268.9" y="177.9">1.0T-4P_C145956</text>
<text x="270.2" y="174.3">QWIIC</text>
<text x="322.8" y="179.7">C7</text>
<text x="126.7" y="181.7">27pF</text>
<text x="155.9" y="181.1">1k</text>
<text x="322.8" y="182.8">47uF</text>
<text x="327.7" y="189.8">47</text>
<text x="333" y="192">R3</text>
<text x="327.7" y="196.8">47</text>
<text x="327.7" y="203.9">47</text>
<text x="333" y="199">R4</text>
<text x="333" y="206.1">R5</text>
<text x="327.7" y="211">47</text>
<text x="333" y="213.1">R6</text>
<text x="146.1" y="225.4">U3</text>
<text x="146.1" y="228.6">MAX98357AETE+T</text>
<text x="185.9" y="254.3">SMD-7525-3627-16</text>
<text x="185.9" y="257.4">BUZZER1</text>
<text x="127" y="269.3">0.1uF</text>
<text x="127" y="266.1">C10</text>
</g>
<g font-size="3.2">
<text x="135.9" y="22.9">2</text>
<text x="147.8" y="22.9">4</text>
<text x="46" y="28.2">2</text>
<text x="57.9" y="28.2">4</text>
<text x="135.9" y="26.5">1</text>
<text x="147.8" y="26.5">3</text>
<text x="192.5" y="28.2">GND</text>
<text x="201.3" y="26.5">4</text>
<text x="46" y="31.8">1</text>
<text x="57.9" y="31.8">3</text>
<text x="384.3" y="31.8">1</text>
<text x="393.7" y="31.8">2</text>
<text x="121.8" y="40.6">2</text>
<text x="133.7" y="40.6">4</text>
<text x="23" y="47.6">2</text>
<text x="34.9" y="47.6">4</text>
<text x="67.1" y="45.9">2</text>
<text x="79" y="45.9">4</text>
<text x="121.8" y="44.1">1</text>
<text x="133.7" y="44.1">3</text>
<text x="23" y="51.2">1</text>
<text x="34.9" y="51.2">3</text>
<text x="67.1" y="49.4">1</text>
<text x="79" y="49.4">3</text>
<text x="46" y="68.8">2</text>
<text x="57.9" y="68.8">4</text>
<text x="121.8" y="68.8">2</text>
<text x="133.7" y="68.8">4</text>
<text x="46" y="72.3">1</text>
<text x="57.9" y="72.3">3</text>
<text x="121.8" y="72.3">1</text>
<text x="133.7" y="72.3">3</text>
<text x="139" y="131.3" transform="rotate(-90 139 131.3)">GND</text>
<text x="137.2" y="134.8" transform="rotate(-90 137.2 134.8)">4</text>
<text x="144.3" y="160.9" transform="rotate(-90 144.3 160.9)">2</text>
<text x="137.2" y="177" transform="rotate(-90 137.2 177)">4</text>
<text x="126.6" y="239.9">3</text>
<text x="159" y="238.1">GND</text>
<text x="167.7" y="236.4">15</text>
<text x="130.1" y="241.7">GND</text>
<text x="167.7" y="250.5">11</text>
<text x="159" y="252.2">GND</text>
</g>
<g font-size="3.2" fill="#00f">
<text x="170.7" y="19.4">1</text>
<text x="174.2" y="21.2">EN</text>
<text x="195.8" y="21.2">LX</text>
<text x="201.3" y="22.9">2</text>
<text x="201.3" y="19.4">5</text>
<text x="170.7" y="26.5">3</text>
<text x="174.2" y="28.2">NC</text>
<text x="190.8" y="24.7">VOUT</text>
<text x="296" y="33.9" transform="rotate(-90 296 33.9)">A5</text>
<text x="299.5" y="33.9" transform="rotate(-90 299.5 33.9)">A6</text>
<text x="303" y="33.9" transform="rotate(-90 303 33.9)">A7</text>
<text x="306.6" y="33.9" transform="rotate(-90 306.6 33.9)">A8</text>
<text x="334.9" y="31.8">2</text>
<text x="339.4" y="33.2">S</text>
<text x="349.6" y="33.2">D</text>
<text x="354.5" y="31.8">3</text>
<text x="346.8" y="42" transform="rotate(-90 346.8 42)">G</text>
<text x="368.3" y="39.2" transform="rotate(-90 368.3 39.2)">1</text>
<text x="378.9" y="39.2" transform="rotate(-90 378.9 39.2)">2</text>
<text x="382.4" y="39.2" transform="rotate(-90 382.4 39.2)">3</text>
<text x="270.4" y="45.9">SHELL</text>
<text x="270.4" y="42.3">SHELL</text>
<text x="282.9" y="47.3">SHELL</text>
<text x="282.9" y="43.7">SHELL</text>
<text x="297.4" y="42.8" transform="rotate(-90 297.4 42.8)">CC1</text>
<text x="300.9" y="42.7" transform="rotate(-90 300.9 42.7)">DP1</text>
<text x="304.4" y="43.2" transform="rotate(-90 304.4 43.2)">DN1</text>
<text x="308" y="45" transform="rotate(-90 308 45)">SBU1</text>
<text x="310.2" y="47.3">SHELL</text>
<text x="310.2" y="43.7">SHELL</text>
<text x="322.8" y="45.9">SHELL</text>
<text x="322.8" y="42.3">SHELL</text>
<text x="345.4" y="46.5" transform="rotate(-90 345.4 46.5)">1</text>
<text x="361.3" y="44.1">4</text>
<text x="361.3" y="47.6">4</text>
<text x="388.1" y="44.1">4</text>
<text x="388.1" y="47.6">4</text>
<text x="270.1" y="49.4">A1B12</text>
<text x="272.1" y="52.9">A4B9</text>
<text x="282.9" y="50.8">GND</text>
<text x="311.5" y="50.8">VBUS</text>
<text x="322.8" y="49.4">B4A9</text>
<text x="322.8" y="52.9">B1A12</text>
<text x="282.9" y="54.3">VBUS</text>
<text x="297.4" y="56.1" transform="rotate(-90 297.4 56.1)">CC2</text>
<text x="300.9" y="56.1" transform="rotate(-90 300.9 56.1)">DP2</text>
<text x="304.4" y="56.1" transform="rotate(-90 304.4 56.1)">DN2</text>
<text x="308" y="56.1" transform="rotate(-90 308 56.1)">SBU2</text>
<text x="313" y="54.3">GND</text>
<text x="296" y="62.8" transform="rotate(-90 296 62.8)">B5</text>
<text x="299.5" y="62.8" transform="rotate(-90 299.5 62.8)">B6</text>
<text x="303" y="62.8" transform="rotate(-90 303 62.8)">B7</text>
<text x="306.6" y="62.8" transform="rotate(-90 306.6 62.8)">B8</text>
<text x="348.8" y="74.1">1</text>
<text x="348.8" y="77.6">2</text>
<text x="352.3" y="75.8">VIN</text>
<text x="369" y="75.8">VOUT</text>
<text x="379.4" y="74.1">5</text>
<text x="348.8" y="81.1">3</text>
<text x="352.3" y="79.4">GND</text>
<text x="352.3" y="82.9">EN</text>
<text x="373.3" y="82.9">NC</text>
<text x="379.4" y="81.1">4</text>
<text x="130.2" y="104.2" transform="rotate(-90 130.2 104.2)">7</text>
<text x="133.7" y="104.2" transform="rotate(-90 133.7 104.2)">6</text>
<text x="137.2" y="104.2" transform="rotate(-90 137.2 104.2)">5</text>
<text x="131.9" y="111.6" transform="rotate(-90 131.9 111.6)">IO3</text>
<text x="135.5" y="111.9" transform="rotate(-90 135.5 111.9)">CLK</text>
<text x="139" y="116.8" transform="rotate(-90 139 116.8)">DI/IO0</text>
<text x="341.3" y="123.1">GND</text>
<text x="351" y="121.7">1</text>
<text x="128.4" y="131.3" transform="rotate(-90 128.4 131.3)">/CS</text>
<text x="131.9" y="131.3" transform="rotate(-90 131.9 131.3)">DO/IO1</text>
<text x="135.5" y="131.3" transform="rotate(-90 135.5 131.3)">IO2</text>
<text x="342.2" y="130.2">RST</text>
<text x="351" y="128.8">2</text>
<text x="126.6" y="134.8" transform="rotate(-90 126.6 134.8)">1</text>
<text x="130.2" y="134.8" transform="rotate(-90 130.2 134.8)">2</text>
<text x="133.7" y="134.8" transform="rotate(-90 133.7 134.8)">3</text>
<text x="342.4" y="137.2">SCL</text>
<text x="351" y="135.8">3</text>
<text x="351" y="142.9">4</text>
<text x="278.3" y="148.3" transform="rotate(-90 278.3 148.3)">0</text>
<text x="342.2" y="144.3">D?C</text>
<text x="351" y="149.9">5</text>
<text x="265.9" y="155.2">3</text>
<text x="265.9" y="151.7">4</text>
<text x="269.4" y="153.5">4</text>
<text x="280.1" y="151.8" transform="rotate(-90 280.1 151.8)">0</text>
<text x="344.2" y="151.3">CS</text>
<text x="137.2" y="160.9" transform="rotate(-90 137.2 160.9)">3</text>
<text x="265.9" y="158.7">2</text>
<text x="269.4" y="160.5">2</text>
<text x="269.4" y="157">3</text>
<text x="341.8" y="158.4">SDA</text>
<text x="351" y="157">6</text>
<text x="265.9" y="162.3">1</text>
<text x="269.4" y="164">1</text>
<text x="280.1" y="164.9" transform="rotate(-90 280.1 164.9)">0</text>
<text x="341.9" y="165.5">SD0</text>
<text x="351" y="164">7</text>
<text x="278.3" y="168.3" transform="rotate(-90 278.3 168.3)">0</text>
<text x="341.3" y="172.5">GND</text>
<text x="351" y="171.1">8</text>
<text x="144.3" y="177" transform="rotate(-90 144.3 177)">1</text>
<text x="341.9" y="179.6">VCC</text>
<text x="351" y="178.2">9</text>
<text x="351" y="185.2">10</text>
<text x="340.2" y="186.6">LEDA</text>
<text x="338.1" y="193.7">LEDK1</text>
<text x="351" y="192.3">11</text>
<text x="338.1" y="200.7">LEDK2</text>
<text x="351" y="199.3">12</text>
<text x="338.1" y="207.8">LEDK3</text>
<text x="351" y="206.4">13</text>
<text x="338.1" y="214.8">LEDK4</text>
<text x="351" y="213.4">14</text>
<text x="344.5" y="221.9">15</text>
<text x="351" y="220.5">15</text>
<text x="351" y="227.5">16</text>
<text x="126.6" y="232.8">1</text>
<text x="167.7" y="232.8">16</text>
<text x="344.5" y="229">16</text>
<text x="126.6" y="236.4">2</text>
<text x="130.1" y="234.6">DIN</text>
<text x="130.1" y="238.1">GAIN_SLOT</text>
<text x="157.9" y="234.6">BCLK</text>
<text x="167.7" y="239.9">14</text>
<text x="344.5" y="236">17</text>
<text x="351" y="234.6">17</text>
<text x="126.6" y="243.4">4</text>
<text x="130.1" y="245.2">SD_MODE#</text>
<text x="156.1" y="241.7">LRCLK</text>
<text x="159.4" y="245.2">N.C.</text>
<text x="167.7" y="243.4">13</text>
<text x="344.5" y="243.1">18</text>
<text x="351" y="241.7">18</text>
<text x="126.6" y="246.9">5</text>
<text x="126.6" y="250.5">6</text>
<text x="130.1" y="248.7">N.C.</text>
<text x="159.4" y="248.7">N.C.</text>
<text x="167.7" y="246.9">12</text>
<text x="181.3" y="250.5" transform="rotate(-90 181.3 250.5)">4</text>
<text x="130.1" y="252.2">N.C.</text>
<text x="157.1" y="255.8">OUTN</text>
<text x="167.7" y="257.5">9</text>
<text x="167.7" y="254">10</text>
<text x="174.4" y="252.2">2</text>
<text x="149.2" y="260.7" transform="rotate(-90 149.2 260.7)">EP</text>
<text x="157.6" y="259.3">OUTP</text>
<text x="174.4" y="259.3">1</text>
<text x="181.3" y="263.8" transform="rotate(-90 181.3 263.8)">3</text>
<text x="147.8" y="265.4" transform="rotate(-90 147.8 265.4)">17</text>
</g>
<g font-size="3.2" fill="#f00">
<text x="126.6" y="104.2" transform="rotate(-90 126.6 104.2)">8</text>
<text x="128.4" y="112.3" transform="rotate(-90 128.4 112.3)">VCC</text>
<text x="126.6" y="254">7</text>
<text x="126.6" y="257.5">8</text>
<text x="130.1" y="255.8">VDD</text>
<text x="130.1" y="259.3">VDD</text>
</g>
<g font-size="2.8" fill="#00f">
<text x="218.7" y="83.4" transform="rotate(-90 218.7 83.4)">1</text>
<text x="178.1" y="84.9" transform="rotate(-90 178.1 84.9)">50</text>
<text x="181.6" y="84.9" transform="rotate(-90 181.6 84.9)">23</text>
<text x="188.7" y="84.9" transform="rotate(-90 188.7 84.9)">45</text>
<text x="194" y="84.9" transform="rotate(-90 194 84.9)">44</text>
<text x="201" y="84.9" transform="rotate(-90 201 84.9)">49</text>
<text x="204.6" y="84.9" transform="rotate(-90 204.6 84.9)">42</text>
<text x="208.1" y="84.9" transform="rotate(-90 208.1 84.9)">33</text>
<text x="211.6" y="84.9" transform="rotate(-90 211.6 84.9)">22</text>
<text x="215.2" y="84.9" transform="rotate(-90 215.2 84.9)">10</text>
<text x="224" y="84.9" transform="rotate(-90 224 84.9)">48</text>
<text x="229.3" y="84.9" transform="rotate(-90 229.3 84.9)">43</text>
<text x="179.5" y="93.9" transform="rotate(-90 179.5 93.9)">DVDD</text>
<text x="183" y="93.9" transform="rotate(-90 183 93.9)">DVDD</text>
<text x="202.4" y="95" transform="rotate(-90 202.4 95)">IOVDD</text>
<text x="205.9" y="95" transform="rotate(-90 205.9 95)">IOVDD</text>
<text x="209.5" y="95" transform="rotate(-90 209.5 95)">IOVDD</text>
<text x="213" y="95" transform="rotate(-90 213 95)">IOVDD</text>
<text x="216.5" y="95" transform="rotate(-90 216.5 95)">IOVDD</text>
<text x="220" y="95" transform="rotate(-90 220 95)">IOVDD</text>
<text x="235.4" y="93.4">USB_DP</text>
<text x="247" y="92">47</text>
<text x="247" y="95.6">46</text>
<text x="195.4" y="97.8" transform="rotate(-90 195.4 97.8)">VREG_IN</text>
<text x="225.3" y="98.6" transform="rotate(-90 225.3 98.6)">USB_VDD</text>
<text x="230.6" y="100.5" transform="rotate(-90 230.6 100.5)">ADC_AVDD</text>
<text x="234.8" y="96.9">USB_DM</text>
<text x="162.6" y="107.9">56</text>
<text x="190.1" y="102" transform="rotate(-90 190.1 102)">VREG_VOUT</text>
<text x="237.5" y="107.5">GPIO0</text>
<text x="248.6" y="106.2">2</text>
<text x="162.6" y="113.2">53</text>
<text x="167.2" y="109.3">QSPI_SS</text>
<text x="237.5" y="111">GPIO1</text>
<text x="248.6" y="113.2">4</text>
<text x="248.6" y="109.7">3</text>
<text x="162.6" y="116.7">55</text>
<text x="167.2" y="118.1">QSPI_SD1</text>
<text x="167.2" y="114.6">QSPI_SD0</text>
<text x="237.5" y="118.1">GPIO3</text>
<text x="237.5" y="114.6">GPIO2</text>
<text x="248.6" y="116.7">5</text>
<text x="162.6" y="120.3">54</text>
<text x="162.6" y="123.8">51</text>
<text x="167.2" y="121.6">QSPI_SD2</text>
<text x="167.2" y="125.1">QSPI_SD3</text>
<text x="237.5" y="125.1">GPIO5</text>
<text x="237.5" y="121.6">GPIO4</text>
<text x="248.6" y="123.8">7</text>
<text x="248.6" y="120.3">6</text>
<text x="162.6" y="129.1">52</text>
<text x="167.2" y="130.4">QSPI_SCLK</text>
<text x="237.5" y="128.7">GPIO6</text>
<text x="248.6" y="130.8">9</text>
<text x="248.6" y="127.3">8</text>
<text x="237.5" y="132.2">GPIO7</text>
<text x="237.5" y="135.7">GPIO8</text>
<text x="247" y="137.9">12</text>
<text x="247" y="134.4">11</text>
<text x="236" y="142.8">GPIO10</text>
<text x="237.5" y="139.3">GPIO9</text>
<text x="247" y="141.4">13</text>
<text x="236" y="149.8">GPIO12</text>
<text x="236" y="146.3">GPIO11</text>
<text x="247" y="148.5">15</text>
<text x="247" y="145">14</text>
<text x="162.6" y="155.5">20</text>
<text x="236" y="153.4">GPIO13</text>
<text x="247" y="155.5">17</text>
<text x="247" y="152">16</text>
<text x="167.2" y="156.9">XIN</text>
<text x="236" y="160.4">GPIO15</text>
<text x="236" y="156.9">GPIO14</text>
<text x="247" y="159.1">18</text>
<text x="162.6" y="162.6">21</text>
<text x="167.2" y="164">XOUT</text>
<text x="236" y="167.5">GPIO17</text>
<text x="236" y="164">GPIO16</text>
<text x="247" y="166.1">28</text>
<text x="247" y="162.6">27</text>
<text x="236" y="171">GPIO18</text>
<text x="247" y="173.2">30</text>
<text x="247" y="169.7">29</text>
<text x="236" y="178.1">GPIO20</text>
<text x="236" y="174.5">GPIO19</text>
<text x="247" y="176.7">31</text>
<text x="162.6" y="180.2">26</text>
<text x="167.2" y="181.6">RUN</text>
<text x="236" y="185.1">GPIO22</text>
<text x="236" y="181.6">GPIO21</text>
<text x="247" y="183.8">34</text>
<text x="247" y="180.2">32</text>
<text x="236" y="188.6">GPIO23</text>
<text x="247" y="190.8">36</text>
<text x="247" y="187.3">35</text>
<text x="162.6" y="196.1">24</text>
<text x="167.2" y="197.5">SWCLK</text>
<text x="236" y="195.7">GPIO25</text>
<text x="236" y="192.2">GPIO24</text>
<text x="247" y="194.3">37</text>
<text x="162.6" y="199.6">25</text>
<text x="167.2" y="201">SWD</text>
<text x="227.6" y="202.8">GPIO26_ADC0</text>
<text x="247" y="201.4">38</text>
<text x="227.6" y="209.8">GPIO28_ADC2</text>
<text x="227.6" y="206.3">GPIO27_ADC1</text>
<text x="247" y="208.5">40</text>
<text x="247" y="204.9">39</text>
<text x="227.6" y="213.3">GPIO29_ADC3</text>
<text x="247" y="212">41</text>
<text x="190.1" y="217.7" transform="rotate(-90 190.1 217.7)">TESTEN</text>
<text x="207.7" y="217.7" transform="rotate(-90 207.7 217.7)">GND</text>
<text x="188.7" y="222.2" transform="rotate(-90 188.7 222.2)">19</text>
<text x="206.3" y="222.2" transform="rotate(-90 206.3 222.2)">57</text>
</g>
</svg>
